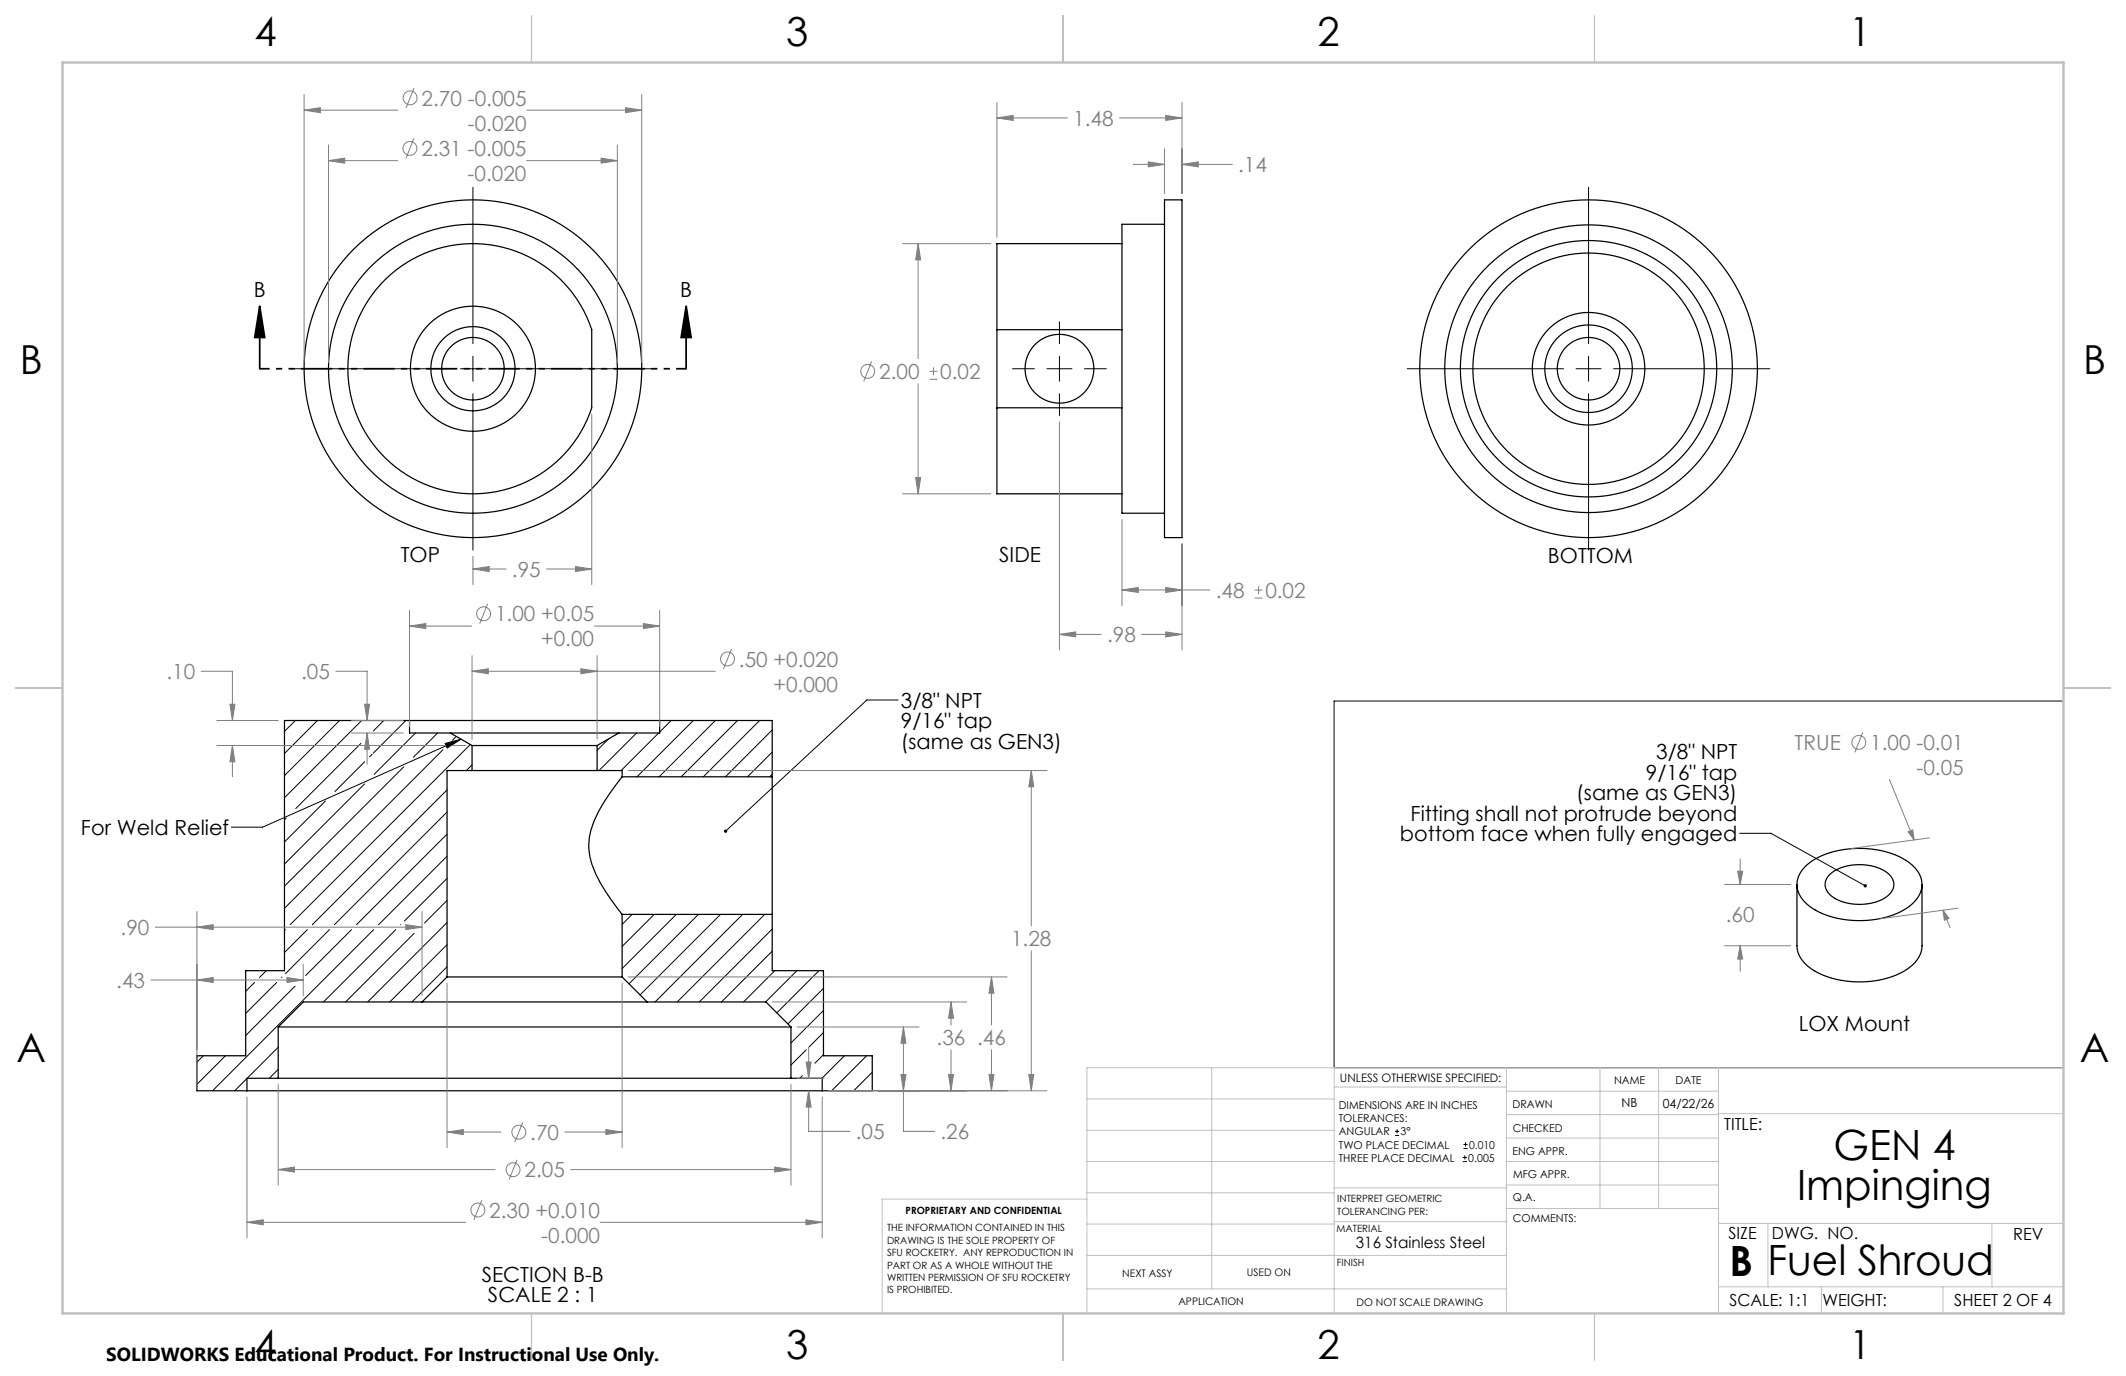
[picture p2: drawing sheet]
<svg xmlns="http://www.w3.org/2000/svg" width="432mm" height="279mm" viewBox="0 0 432 279" stroke-linecap="round" stroke-linejoin="round" font-family="sans-serif">
<g fill="none" stroke="#000" stroke-width=".25">
<path d="M227.9 49.5h-25.4v17.4M236.5 40.6h3.6v68.6h-3.6zM236.5 45.5h-8.6v58.7h8.6M202.5 66.9v15.9M202.5 66.9h25.4M202.5 82.8v17.5h25.4M202.5 82.8h25.4M83.2 146.3h50.8M83.2 146.3h-25.4v50.8h-7.9v17.3h-9.9v7.1h10.2M83.2 146.3v2.5h8.3M91.5 148.8h34.2M91.5 148.8l4.4 2.6"/>
<path d="M95.9 151.4h25.4M95.9 156.5h25.4M95.9 156.5h-5.1v41.9M95.9 151.4v5.1M121.3 156.5h5.1v1.2M121.3 151.4v5.1M125.7 148.8l-4.4 2.6M126.4 157.7l-.1 .1a44.8 44.8 0 0 0-5.6 8.8 12.3 12.3 0 0 0 .3 10.9 50.5 50.5 0 0 0 5.4 8.2M126.4 157.7h30.4M134 146.3h22.8v11.4M134 146.3v2.5h-8.3M156.8 157.7v28"/>
<path d="M365 179.6v12.4a6.3 6.3 0 0 0 3.7 5.2 19.6 19.6 0 0 0 18.6-.4 5.9 5.9 0 0 0 3.1-4.8v-12.4M366.8 175.8a16.9 16.9 0 0 1 12.4-3.5 14.4 14.4 0 0 1 10 4.2 4.8 4.8 0 0 1-.8 7 17.7 17.7 0 0 1-13.7 3.2 12.9 12.9 0 0 1-8.9-4.4 4.7 4.7 0 0 1 1-6.5zM371.6 177.6a10.3 10.3 0 0 1 10.2-1.3 3.7 3.7 0 0 1 2.8 3.8 5.4 5.4 0 0 1-4.6 3.3 9.7 9.7 0 0 1-8.5-2 2.61 2.61 0 0 1 .1-3.8zM90.8 198.4h35.6M90.8 198.4l-5.1 5.1M126.4 185.7h30.4M126.4 185.7v12.7M126.4 198.4l5 5.1M156.8 185.7v11.4h10.5v17.3h9.9v7.1h-10.2M56.5 208.5h104.1M56.5 218.9h104.1M56.5 208.5v10.4"/>
<path d="M56.5 218.9h-6.3v2.6M85.7 203.5h45.7M85.7 203.5h-24.1l-5.1 5M131.4 203.5h24.2l5 5M160.6 218.9h6.4v2.6M160.6 208.5v10.4M50.2 221.5h116.8"/>
<circle cx="96.1" cy="74.9" r="29.3"/>
<circle cx="96.1" cy="74.9" r="12.7"/>
<circle cx="96.1" cy="74.9" r="34.3"/>
<circle cx="96.1" cy="74.9" r="8.5"/>
<circle cx="96.1" cy="74.9" r="25.4"/>
<circle cx="96.1" cy="74.9" r="6.3"/>
<circle cx="215.2" cy="74.9" r="7"/>
<circle cx="322.6" cy="74.9" r="11.4"/>
<circle cx="322.6" cy="74.9" r="8.9"/>
<circle cx="322.6" cy="74.9" r="6.3"/>
<circle cx="322.6" cy="74.9" r="34.3"/>
<circle cx="322.6" cy="74.9" r="23.5"/>
<circle cx="322.6" cy="74.9" r="26"/>
<circle cx="322.6" cy="74.9" r="29.2"/>
</g>
<g fill="none" stroke="#000" stroke-width=".2">
<path d="M96.1 38v31.8M322.6 38v31.8M59.2 74.9h31.8M93.5 74.9h5.1M96.1 72.3v5.1M96.1 80v31.7M101.1 74.9h31.8M205.7 74.9h4.4M212.6 74.9h5.1M215.2 65.3v4.5M215.2 72.3v5.1M215.2 80v4.4"/>
<path d="M220.3 74.9h4.4M285.8 74.9h31.8M320.1 74.9h5.1M322.6 72.3v5.1M322.6 80v31.7M327.7 74.9h31.8M60 146.3l-2.2 2.2M64.5 146.3l-6.7 6.7M69 146.3l-11.2 11.2M73.3 146.5l-15.5 15.5M73.3 150.9l-13.2 13.3M74.1 159.2l-16.3 16.3"/>
<path d="M74.1 154.7l-6.1 6M75.6 153.1l-.5 .6M77.9 146.3l-2.1 2.1M82 155.7l-24.2 24.2M82.4 146.3l-6.6 6.6M84.4 148.8l-8.4 8.4M88.9 148.8l-4.9 5M90 152.2l-32.2 32.2M90.4 151l3.2-.9-2.8 1.8zM92.7 149.5l-.8 .8M93.6 150.1l-40.3 17.9h-6.3M95.5 151.2l-36.6 36.6"/>
<path d="M95.9 155.3l-1.2 1.2M123.6 150l-2.3 2.4M129.3 148.8l-7.6 7.7M133.8 148.8l-7.6 7.7M136.3 146.3l-2.3 2.3M140.8 146.3l-11.4 11.4M145.3 146.3l-11.4 11.4M149.8 146.3l-11.4 11.4M154.3 146.3l-11.5 11.4M156.8 148.2l-9.5 9.5M156.8 152.7l-5 5M156.8 157.2l-.5 .5"/>
<path d="M182.4 142.1h-6.3l-28.7 26.7M271 142.3h148.1v74.5h-148.1zM58.1 166.1l-.3 .4M66.1 162.7l-8.3 8.3M90.8 160.4l-27.4 27.4M90.8 164.9l-22.9 22.9M90.8 169.4l-18.4 18.4M90.8 173.9l-13.9 13.9M90.8 178.4l-8.7 8.6M353.3 169.2h6.4l19.1 10.7M51.7 199.5l-1.8 1.8M54.1 197.1l-1.4 1.4"/>
<path d="M56.2 199.5l-6.3 6.3M57.3 198.4l-.1 .1M57.9 188.8l-.1 .1M62.4 188.8l-4.6 4.6M66.9 188.8l-9 8.9M71.4 188.8l-9.3 9.3M75.9 188.8l-32.7 32.7M80.4 188.8l-14.7 14.7M81.4 187.7v.1M84.1 189.5l-13.9 14M90.8 182.8l-4.6 4.6M90.8 187.3l-16.1 16.2"/>
<path d="M90.8 191.8l-11.6 11.7M90.8 196.3l-7.1 7.2M128.4 185.7l-2 2M132.9 185.7l-6.5 6.5M137.4 185.7l-11 11M141.9 185.7l-14.1 14.1M146.3 185.7l-16.3 16.3M150.8 185.7l-17.7 17.8M155.3 185.7l-17.8 17.8M156.8 188.6l-14.8 14.9M156.8 193.1l-10.3 10.4M157.4 197.1l-6.4 6.4"/>
<path d="M161.9 197.1l-6.4 6.4M166.3 197.1l-8.5 8.6M41.3 214.4l-1.3 1.3M45.8 214.4l-5.8 5.8M50.2 219l-2.5 2.5M56.5 212.6l-6.3 6.3M56.5 217.1l-1.8 1.8M59.9 200.2l-10 10.1M163 218.4l-.5 .5M163.7 213.2l-3.1 3.1M167.3 200.7l-7.3 7.2M167.3 205.2l-6.7 6.6"/>
<path d="M167.3 209.7l-3 2.9M167.3 214.2l-1.8 1.7M171.5 214.4l-4.6 4.5M176 214.4l-7.1 7.1M177.2 217.7l-3.8 3.8M283.3 230.6h.9M283.3 229.7h.9M283.8 229.3v.8M297.1 235.9h.8M297.1 235h.8M297.2 233.2h.9M297.2 232.4h.9"/>
<path d="M297.5 234.6v.8M297.7 232v.8"/>
</g>
<g fill="none" stroke="#808080" stroke-width=".2">
<path d="M61.8 19.2v54.4M84.1 17.9l-1.6 4M130.3 19.2v54.4M61.8 22.4l3.3-.5v1zM61.8 22.4h19M66.7 32.6l3.3-.5v1zM66.7 29.4v44.2M66.7 32.6h14.1M84.1 28.1l-1.7 4M106.9 32.6h18.5M107 22.4h23.3M122.1 32.1l3.3 .5-3.3 .5z"/>
<path d="M125.4 29.4v44.2M127 21.9l3.3 .5-3.3 .5zM202.5 23.9l3.3-.5v1.1zM202.5 20.8v27.4M202.5 23.9h14.3M227.4 23.9h12.7M230.2 33.4h6.3M233.2 32.9l3.3 .5-3.3 .5zM236.5 30.2v9.1M236.8 23.4l3.3 .5-3.3 .6zM240.1 33.4l3.3-.5v1zM240.1 20.8v18.5"/>
<path d="M240.1 33.4h10.2M183.3 49.5h17.9M186.5 49.5l.5 3.3h-1zM186.5 49.5v23.3M177 73.4l-1.6 4M186.5 77.9v22.4M188.8 77h1.6M188.8 75.4h1.6M189.6 74.6v1.6M120.2 84.1v34.6M186 97h1l-.5 3.3zM215.2 85.7v46.3"/>
<path d="M96.1 115.5l3.3-.5v1zM96.1 113v5.7M96.1 115.5h6.7M111 115.5h9.2M116.9 115l3.3 .5-3.3 .5zM183.3 100.3h17.9M227.9 119.8l3.3-.5v1zM227.9 105.5v17.5M227.9 119.8h17.9M236.8 119.3l3.3 .5-3.3 .5zM240.1 110.4v21.6M254.8 119.8h1.6"/>
<path d="M255.6 119v1.6M40.9 136.3h6.3v10M68.2 136.3h6.4v10M83.2 127.1l3.3-.5v1zM83.2 124v23.6M83.2 127.1h12.6M95.9 136.3l3.3-.5v1zM95.9 133.1v17M95.9 136.3h49.4M99 122.6l-1.6 4M118 135.8l3.3 .5-3.3 .5zM120.7 127.1h13.3"/>
<path d="M121.3 133.1v17M130.7 126.6l3.3 .5-3.3 .5zM134 124v23.6M148.6 131.8l-1.6 4M215.2 128.8l3.3-.5v1zM215.2 128.8h8.5M231.9 128.8h8.2M236.8 128.3l3.3 .5-3.3 .5zM254.8 121.4h1.6M44 146.3h12.5M44 151.4h50.6M46.7 143h1l-.5 3.3z"/>
<path d="M47.2 151.4l.5 3.3h-1zM47.2 151.4v6.3M71.4 148.8h10.5M71.4 146.3h10.5M74 143h1.1l-.5 3.3zM74.6 148.8l.5 3.3h-1.1zM74.6 148.8v6.4M127.6 156.5h85M209.5 156.5l.5 3.3h-1zM209.5 156.5v31.5M378.3 148.7l-1.6 4.1M383.7 158.3l5.1 12.3"/>
<path d="M350.3 179.6h13.4M352.9 176.9h1l-.5 2.7zM353.4 174.4v5.2M387.5 168.9l1-.4 .3 2.1zM391.9 170.1l-15.9 2.2M30.7 199h30.9M31.5 188.3h54.2M40 199l3.3-.5v1zM40 188.3l3.3-.5v1zM40 185.1v35.1M58.3 198.5l3.3 .5-3.3 .5zM61.6 195.8v6.4"/>
<path d="M82.4 187.8l3.3 .5-3.3 .5zM85.7 185.1v17.1M90.8 199.6v33.4M126.4 199.6v33.4M127.6 198.4h76.9M201.4 198.4l.5 3.3h-1zM201.4 198.4v9.7M209.5 193.1v28.4M350.3 192h13.4M353.4 192l.5 2.7h-1zM353.4 192v5.2M394.6 184.8l1.3 1.7-1 .4z"/>
<path d="M394.6 184.8l1.5 3.6M397.7 184.4l-15.9 2.2M156.8 203.5h39.5M161.9 208.5h24.8M161.9 218.9h5.5M163.7 215.6h1l-.5 3.3zM164.2 212.6v6.3M183 218.2h1l-.5 3.3zM183.5 208.5l.5 3.3h-1zM183.5 208.5v21.2h6.3M192.6 218.2h1.1l-.5 3.3zM193.2 203.5l.5 3.3h-1.1z"/>
<path d="M193.2 203.5v4.6M193.2 213.2v8.3M200.9 218.2h1l-.5 3.3zM201.4 213.2v8.3M209 218.2h1l-.5 3.3zM50.2 222.8v28.6M56.5 237.5l3.3-.5v1zM56.5 220.2v20.5M56.5 237.5h44.1M90.8 229.9l3.3-.5v1zM90.8 229.9h10.9M105 235.5l-1.6 4"/>
<path d="M106.2 227.9l-1.6 4M114.7 229.9h11.7M115.9 237.5h44.7M123.1 229.4l3.3 .5-3.3 .5zM157.3 237l3.3 .5-3.3 .5zM160.6 220.2v20.5M164.2 221.5l.5 3.3h-1zM164.2 221.5v8.2h8.4M167 222.8v28.6M168.3 221.5h44.3M50.2 248.2l3.3-.5v1zM50.2 248.2h44.4"/>
<path d="M97.9 243.7l-1.7 4M121.9 248.2h45.1M163.7 247.7l3.3 .5-3.3 .5z"/>
<circle cx="83.3" cy="19.9" r="1.41"/>
<circle cx="83.3" cy="30.1" r="1.41"/>
<circle cx="176.2" cy="75.4" r="1.41"/>
<circle cx="98.2" cy="124.6" r="1.41"/>
<circle cx="147.8" cy="133.8" r="1.41"/>
<circle cx="377.5" cy="150.7" r="1.41"/>
<circle cx="104.2" cy="237.5" r="1.41"/>
<circle cx="105.4" cy="229.9" r="1.41"/>
<circle cx="97.1" cy="245.7" r="1.41"/>
</g>
<path d="M52.7 62.2l1.1 6.3h-2.1zM52.7 62.2v12.7M139.4 62.2l1 6.3h-2.1zM139.4 62.2v12.7" fill="none" stroke="#000" stroke-width=".35"/>
<path d="M139.4 74.9h-86.7" fill="none" stroke="#000" stroke-width=".35" stroke-dasharray="6.3 1.3 1.3 1.3 1.3 1.3" stroke-dashoffset="4.3" stroke-linecap="butt"/>
<g fill="none" stroke="#c0c0c0" stroke-width=".2">
<path d="M246.1 216.8v44.9M271 216.8v49.9M305.9 216.8v49.9M325 216.8v28.6M336.9 216.8v28.6M349 216.8v49.9M419.1 216.8h-198.3v49.9M220.8 235.9h50.2M220.8 229.5h50.2M220.8 223.2h50.2M271 220.7h34.9M305.9 231.1h43.1"/>
<path d="M305.9 226.3h43.1M305.9 221.6h43.1M305.9 235.9h43.1M349 226.1h70.1M220.8 254.9h85.1M220.8 248.6h50.2M220.8 242.2h50.2M220.8 243.5h-41.6v23.2M271 248.1h35.1M271 241.2h35.1M305.9 240.6h43.1M306.1 245.4h42.9"/>
<path d="M349 248.4h70.1M359.1 248.4v12.9M404.6 248.4v12.9M220.8 261.7h85.1M349 261.3h70.1M369.9 261.3v5.4M394.6 261.3v5.4"/>
</g>
<path d="M107.9 3.2v9.5M215.9 3.2v9.5M323.8 3.2v9.5M3.2 139.7h9.5M419.1 139.7h9.5M107.9 266.7v9.5M215.9 266.7v9.5M323.8 266.7v9.5" fill="none" stroke="#c0c0c0" stroke-width=".25"/>
<path d="M12.7 12.7h406.4v254h-406.4z" fill="none" stroke="#c0c0c0" stroke-width=".5"/>
<g fill="#000">
<path d="M139.4 62.2l1 6.3h-2.1zM52.7 62.2l1.1 6.3h-2.1z"/>
<path d="M147.1 168.5v.5l.3-.2-.3 .2a.34 .34 0 0 0 .5 0 .34 .34 0 0 0 0-.5 .34 .34 0 0 0-.5 0zM90.4 151l3.2-.9-2.8 1.8zM378.6 179.6a.34 .34 0 0 0 0 .5 .34 .34 0 0 0 .5-.1l-.3-.1 .3 .1a.34 .34 0 0 0 0-.4 .34 .34 0 0 0-.5 0z"/>
</g>
<path d="M66.7 32.6l3.3-.5v1zM122.1 32.1l3.3 .5-3.3 .5zM61.8 22.4l3.3-.5v1zM127 21.9l3.3 .5-3.3 .5zM116.9 115l3.3 .5-3.3 .5zM96.1 115.5l3.3-.5v1zM240.1 33.4l3.3-.5v1zM233.2 32.9l3.3 .5-3.3 .5zM227.9 119.8l3.3-.5v1zM236.8 119.3l3.3 .5-3.3 .5zM215.2 128.8l3.3-.5v1zM236.8 128.3l3.3 .5-3.3 .5zM186.5 49.5l.5 3.3h-1zM186 97h1l-.5 3.3zM202.5 23.9l3.3-.5v1.1zM236.8 23.4l3.3 .5-3.3 .6zM95.9 136.3l3.3-.5v1zM118 135.8l3.3 .5-3.3 .5zM90.8 229.9l3.3-.5v1zM123.1 229.4l3.3 .5-3.3 .5zM74.6 148.8l.5 3.3h-1.1zM74 143h1.1l-.5 3.3zM83.2 127.1l3.3-.5v1zM130.7 126.6l3.3 .5-3.3 .5zM47.2 151.4l.5 3.3h-1zM46.7 143h1l-.5 3.3zM183.5 208.5l.5 3.3h-1zM183 218.2h1l-.5 3.3zM40 199l3.3-.5v1zM58.3 198.5l3.3 .5-3.3 .5zM82.4 187.8l3.3 .5-3.3 .5zM40 188.3l3.3-.5v1zM209.5 156.5l.5 3.3h-1zM209 218.2h1l-.5 3.3zM164.2 221.5l.5 3.3h-1zM163.7 215.6h1l-.5 3.3zM192.6 218.2h1.1l-.5 3.3zM193.2 203.5l.5 3.3h-1.1zM201.4 198.4l.5 3.3h-1zM200.9 218.2h1l-.5 3.3zM56.5 237.5l3.3-.5v1zM157.3 237l3.3 .5-3.3 .5zM50.2 248.2l3.3-.5v1zM163.7 247.7l3.3 .5-3.3 .5zM352.9 176.9h1l-.5 2.7zM353.4 192l.5 2.7h-1zM394.6 184.8l1.3 1.7-1 .4zM387.5 168.9l1-.4 .3 2.1z" fill="#808080"/>
<g font-size="8.5">
<text x="372.4" y="235.6">GEN 4</text>
<text x="365" y="243.7">Impinging</text>
<text x="351.3" y="259">B Fuel Shroud</text>
</g>
<g font-size="8.1">
<text x="51.7" y="9.3">4</text>
<text x="159.7" y="9.3">3</text>
<text x="267.6" y="9.3">2</text>
<text x="375.6" y="9.3">1</text>
<text x="4" y="76">B</text>
<text x="423.1" y="76">B</text>
<text x="3.3" y="215.7">A</text>
<text x="422.4" y="215.7">A</text>
<text x="51.7" y="276">4</text>
<text x="159.7" y="276">3</text>
<text x="267.6" y="276">2</text>
<text x="375.6" y="276">1</text>
</g>
<g font-size="4.2" fill="#808080">
<text x="85.6" y="21.4">2.70 -0.005</text>
<text x="95" y="26.5">-0.020</text>
<text x="218" y="25.5">1.48</text>
<text x="85.6" y="31.7">2.31 -0.005</text>
<text x="251.5" y="35">.14</text>
<text x="95" y="36.8">-0.020</text>
<text x="178.6" y="77">2.00</text>
<text x="191" y="77">0.02</text>
<text x="104" y="117.1">.95</text>
<text x="246.9" y="121.4">.48</text>
<text x="257" y="121.4">0.02</text>
<text x="100.6" y="126.2">1.00 +0.05</text>
<text x="109.9" y="131.3">+0.00</text>
<text x="224.8" y="130.4">.98</text>
<text x="33.8" y="137.9">.10</text>
<text x="61.2" y="137.9">.05</text>
<text x="150.1" y="135.4">.50 +0.020</text>
<text x="157.1" y="140.4">+0.000</text>
<text x="364.5" y="152.3">TRUE</text>
<text x="379.9" y="152.3">1.00 -0.01</text>
<text x="389.2" y="157.4">-0.05</text>
<text x="24.5" y="189.9">.90</text>
<text x="350.5" y="187.1">.60</text>
<text x="205.4" y="192.1">1.28</text>
<text x="23.6" y="200.6">.43</text>
<text x="190.2" y="212.3">.36 .46</text>
<text x="107.7" y="231.4">.70</text>
<text x="173.8" y="231.3">.05</text>
<text x="191" y="231.3">.26</text>
<text x="106.5" y="239.1">2.05</text>
<text x="99.4" y="247.2">2.30 +0.010</text>
<text x="109.9" y="252.3">-0.000</text>
</g>
<g font-size="4.2">
<text x="51.5" y="60.3">B</text>
<text x="138.2" y="60.3">B</text>
<text x="81.4" y="114.1">TOP</text>
<text x="203" y="114.1">SIDE</text>
<text x="314.4" y="114.4">BOTTOM</text>
<text x="183" y="143.7">3/8&quot; NPT</text>
<text x="183" y="147.9">9/16&quot; tap</text>
<text x="183" y="152.1">(same as GEN3)</text>
<text x="336.4" y="154.1">3/8&quot; NPT</text>
<text x="334.3" y="158.3">9/16&quot; tap</text>
<text x="286.5" y="166.6">Fitting shall not protrude beyond</text>
<text x="320.2" y="162.5">(same as GEN3)</text>
<text x="16.4" y="169.5">For Weld Relief</text>
<text x="284.3" y="170.8">bottom face when fully engaged</text>
<text x="365.3" y="209.3">LOX Mount</text>
<text x="97.8" y="260.3">SECTION B-B</text>
<text x="99.1" y="264.4">SCALE 2 : 1</text>
</g>
<text font-size="3.8" x="21.6" y="276.3">SOLIDWORKS Educational Product. For Instructional Use Only.</text>
<g font-size="3.4">
<text x="350.2" y="229.5">TITLE:</text>
<text x="351.1" y="251.6">SIZE</text>
<text x="359.9" y="251.6">DWG. NO.</text>
<text x="408.9" y="251.7">REV</text>
<text x="351.2" y="265.2">SCALE: 1:1</text>
<text x="370.1" y="265.3">WEIGHT:</text>
<text x="396.9" y="265.2">SHEET 2 OF 4</text>
</g>
<text font-size="3.2" x="275.4" y="253.3">316 Stainless Steel</text>
<g font-size="2.5">
<text x="329.4" y="224.8">NB</text>
<text x="337.7" y="224.9">04/22/26</text>
</g>
<text font-size="2.4" x="272.2" y="219.7">UNLESS OTHERWISE SPECIFIED:</text>
<g font-size="2.2">
<text x="327.8" y="220.1">NAME</text>
<text x="340.3" y="220.2">DATE</text>
<text x="271.9" y="225.3">DIMENSIONS ARE IN INCHES</text>
<text x="271.9" y="227.9">TOLERANCES:</text>
<text x="307.2" y="224.9">DRAWN</text>
<text x="271.9" y="230.6">ANGULAR</text>
<text x="271.9" y="233.2">TWO PLACE DECIMAL</text>
<text x="284.5" y="230.6">3°</text>
<text x="298.4" y="233.2">0.010</text>
<text x="307.3" y="229.8">CHECKED</text>
<text x="271.9" y="235.9">THREE PLACE DECIMAL</text>
<text x="298.2" y="235.9">0.005</text>
<text x="307.2" y="234.4">ENG APPR.</text>
<text x="307.3" y="239.2">MFG APPR.</text>
<text x="307.3" y="243.9">Q.A.</text>
<text x="307.3" y="248.1">COMMENTS:</text>
</g>
<g font-size="2.1">
<text x="227.9" y="259.2">NEXT ASSY</text>
<text x="253.3" y="259.2">USED ON</text>
<text x="239.3" y="265">APPLICATION</text>
<text x="275.5" y="265.1">DO NOT SCALE DRAWING</text>
</g>
<g font-size="2">
<text x="271.6" y="244.1">INTERPRET GEOMETRIC</text>
<text x="180.2" y="250">THE INFORMATION CONTAINED IN THIS</text>
<text x="183.9" y="246.4">PROPRIETARY AND CONFIDENTIAL</text>
<text x="271.5" y="250.2">MATERIAL</text>
<text x="271.6" y="246.6">TOLERANCING PER:</text>
<text x="180.2" y="252.5">DRAWING IS THE SOLE PROPERTY OF</text>
<text x="180.2" y="255.1">SFU ROCKETRY. ANY REPRODUCTION IN</text>
<text x="180.2" y="257.6">PART OR AS A WHOLE WITHOUT THE</text>
<text x="271.5" y="257">FINISH</text>
<text x="180.2" y="260.1">WRITTEN PERMISSION OF SFU ROCKETRY</text>
<text x="180.2" y="262.6">IS PROHIBITED.</text>
</g>
</svg>
